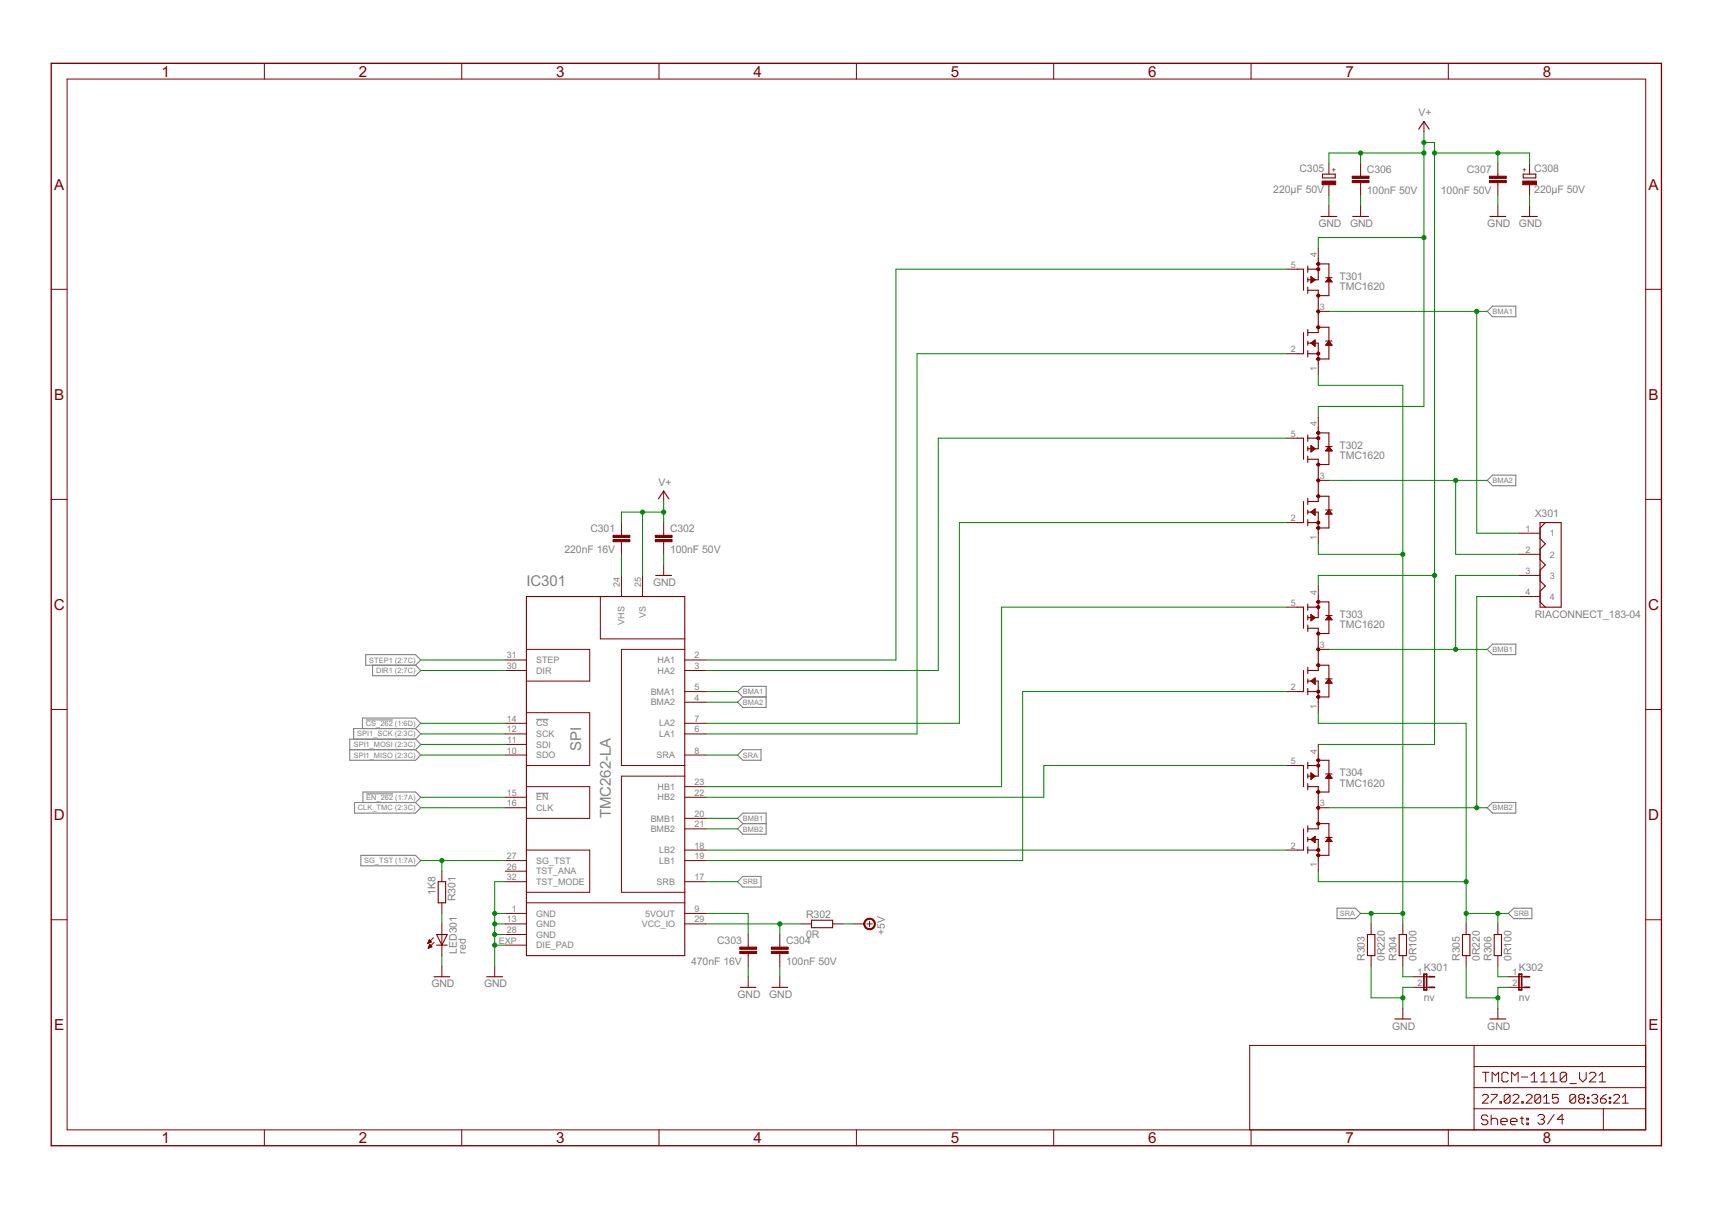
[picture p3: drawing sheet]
<svg xmlns="http://www.w3.org/2000/svg" width="297mm" height="210mm" viewBox="0 0 297 210" stroke-linecap="round" stroke-linejoin="round" font-family="sans-serif">
<path d="M63.5 124.9h4.7M63.5 137.7h4.7M93 124.8h2.2M93 137.6h2.2" fill="none" stroke="#808080" stroke-width=".17"/>
<g fill="none" stroke="#808080" stroke-width=".19">
<path d="M258 54l1-.9h4v1.8h-4zM258 83.3l1-.9h4v1.9h-4zM63.5 113.6h8.6l.9 .9-.9 .9h-8.6zM64.6 115.4v1.8h7.5l.9-.9-.9-.9M128 120l.9-.9h4v3.6h-4l-.9-.9 .9-.9zM258 112.6l1-.9h4v1.9h-4zM60.7 130h11.4M61.5 139.2h10.6l.9 .9-.9 1h-10.6zM62.9 126.4v-1.8h9.2l.9 .9-.9 .9M63 139.2v-1.8h9.1l.9 .9-.9 .9M72.1 128.2h-11.4v3.7h11.4l.9-.9-.9-1M72.1 126.4h-10.7v1.8"/>
<path d="M72.1 126.4l.9 .9-.9 .9M72.1 128.2l.9 .9-.9 .9M128.9 120.9h4M128.9 130h3.1v1.9h-3.1l-.9-.9zM62.6 148.4h9.5l.9 .9-.9 .9h-9.5zM128 142l.9-.9h4v3.6h-4l-.9-.9 .9-.9zM128 153l.9-1h3.1v1.9h-3.1zM128.9 142.9h4M232 157.5h3.1l1 1-1 .9h-3.1zM258 140.1l1-.9h4v1.9h-4zM261.7 158.5l.9-1h3.2v1.9h-3.2z"/>
</g>
<g fill="none" stroke="#800000" stroke-width=".17">
<path d="M11.6 13.7h273.9v182.3h-273.9zM45.9 11v2.7M80.1 11v2.7M114.3 11v2.7M148.6 11v2.7M182.8 11v2.7M217.1 11v2.7M251.3 11v2.7M230.6 28.4v1.8M230.6 32v1.9M230.6 35.7v1.8M236.1 28.4v2.2"/>
<path d="M236.1 31.7v2.2M236.1 35.7v1.8M247.1 21.1v1.8M259.9 28.4v2.2M259.9 31.7v2.2M259.9 35.7v1.8M265.4 28.4v1.8M265.4 32v1.9M265.4 35.7v1.8M8.9 50.2h2.7M223.2 46.7h1.9M228.7 54h1.9"/>
<path d="M228.7 43v1.9M285.5 50.2h2.8M223.2 61.4h1.9M223.2 76h1.9M228.7 63.2v1.8M228.7 72.3v1.9M8.9 86.6h2.7M107.8 90.7v2.2M107.8 94v2.2M107.8 99.8v3.7M111.5 99.8v3.7M115.1 85.2v1.8"/>
<path d="M115.1 90.7v2.2M115.1 94v2.2M115.1 98v1.8M223.2 90.7h1.9M228.7 92.5v1.8M228.7 83.3h1.9M263.5 92.5h3.7M263.5 96.2h3.7M263.5 99.8h3.7M285.5 86.6h2.8M87.7 116.3h3.6M87.7 114.5h3.6"/>
<path d="M91.3 112.6h11v5.6h-11M104.2 103.5v7.3h14.6M118.8 112.6h-11v20.2h11M118.8 120h3.7M118.8 116.3h3.7M118.8 114.5h3.7M223.2 120h1.9M223.2 105.3h1.9M228.7 101.7v1.8M228.7 112.6h1.9M263.5 103.5h3.7M8.9 123.1h2.7"/>
<path d="M87.7 131h3.6M87.7 129.1h3.6M87.7 127.3h3.6M87.7 125.5h3.6M87.7 138.3h3.6M91.3 123.6h11v9.2h-11M91.3 136.5h11v5.5h-11M118.8 134.6h-11v20.2h11M118.8 136.5h3.7M118.8 131h3.7M118.8 127.3h3.7M118.8 125.5h3.7"/>
<path d="M118.8 138.3h3.7M118.8 121.8h3.7M223.2 132.8h1.9M228.7 121.8v1.8M228.7 129.1v1.9M285.5 123.1h2.8M8.9 159.6h2.7M76.7 151.1v1.9M76.7 156.6v1.9M87.7 140.1h3.6M87.7 158.5h3.6M87.7 153h3.6"/>
<path d="M87.7 151.1h3.6M87.7 149.3h3.6M91.3 147.5h11v7.3h-11M91.3 156.6h27.5M118.8 147.5h3.7M118.8 142h3.7M118.8 158.5h3.7M118.8 153h3.7M118.8 149.3h3.7M118.8 143.8h3.7M150.9 159.8v.9M223.2 147.5h1.9"/>
<path d="M228.7 149.3v1.8M228.7 140.1h1.9M285.5 159.6h2.8M74.2 163.7h.1M74.3 163.6h.1M74.3 163.5h.3M74.3 163.4h.5M74.3 164.4h.1M74.3 163.3h.5M74.4 164.4h.2M74.4 163.3h.3M74.4 164.3h.4"/>
<path d="M74.4 163.2h.2M74.4 164.2h.5M74.4 163.1h.1M74.4 164.1h.4M74.5 163l.3 .4-.6 .3zM74.5 164h.3M74.5 164h.2M74.5 163.9h.1M74.9 164.2l-.3-.3-.3 .6M74.9 164.2l-.6 .3M75.2 162.7l-1 1M75.3 163.5l-1 1"/>
<path d="M76.7 160.3v5.5M76.7 167.6v1.8M85.8 167.6v1.8M87.7 160.3h3.6M87.7 162.1h3.6M87.7 164h3.6M118.8 160.3h3.7M129.8 162.1v2.2M129.8 165.4v2.2M129.8 169.4v1.9M135.3 162.1v2.2M135.3 165.4v2.2"/>
<path d="M135.3 169.4v1.9M139 160.3h1.8M144.5 160.3h1.8M148.1 160.3h1.9M150.4 160.3h.9M237.9 160.3v1.8M237.9 165.8v1.8M243.4 160.3v1.8M243.4 165.8v1.8M243.4 174.9v1.9M245.2 169.4h2.8M245.2 171.3h2.8"/>
<path d="M254.4 160.3v1.8M254.4 165.8v1.8M259.9 160.3v1.8M259.9 165.8v1.8M259.9 174.9v1.9M261.7 169.4h2.8M261.7 171.3h2.8M45.9 196v2.8M80.1 196v2.8M114.3 196v2.8M148.6 196v2.8M182.8 196v2.8"/>
<path d="M217.1 196v2.8M251.3 196v2.8M255.8 192.3h29.7M255.8 181.4v14.6M255.8 188.7h29.7M255.8 185h29.7M257.2 190.1l.3-.3h.5l.2 .3v.3l-1 1h1M257.2 186h1.1M257.8 186v1.7M258.1 193.7l-.2-.3h-.6l-.3 .3v.3l.3 .3h.6l.2 .2v.3l-.2 .3h-.6l-.3-.3M258.7 189.8h1v.3l-1 1v.3M258.7 193.4v1.7"/>
<path d="M258.7 194.3l.3-.3h.5l.3 .3v.8M258.9 187.7v-1.7l.6 .6 .5-.6v1.7M260.2 191.1h.3v.3h-.3zM260.4 194.5h1.1v-.2l-.3-.3h-.5l-.3 .3v.5l.3 .3h.5M261.7 186.3l-.3-.3h-.5l-.3 .3v1.1l.3 .3h.5l.3-.3M262 190.1v1l-.3 .3h-.5l-.2-.3M262 190.1l-.3-.3h-.5l-.2 .3v1M262 190.1l-1 1M262.1 194.5h1.1v-.2l-.3-.3h-.5l-.3 .3v.5l.3 .3h.5M262.3 187.7v-1.7l.5 .6 .6-.6v1.7M262.5 190.1l.3-.3h.5l.2 .3v.3l-1 1h1M263.8 194h.5"/>
<path d="M263.9 186.8h1.2M264 191.1h.3v.3h-.3zM264.1 193.7v1.1l.2 .3M264.8 190.1l.2-.3h.6l.2 .3v.3l-1 1h1M264.9 194h.3v.3h-.3zM264.9 194.8h.3v.3h-.3zM265.6 187.7h1.2M265.6 186.6l.6-.6v1.7M266.8 193.6l.3-.3h.6l.2 .3v.3l-.2 .3M267.3 190.1v1l-.2 .3h-.5l-.3-.3M267.3 190.1l-.2-.3h-.5l-.3 .3v1M267.3 190.1l-1 1"/>
<path d="M267.3 187.7h1.2M267.3 186.6l.6-.6v1.7M267.4 194.2h.3M267.7 194.2l.2 .3v.2l-.2 .3h-.6l-.3-.3M267.8 191.4h1M267.8 190.4l.5-.6v1.6M269 187.7h1.2M269 186.6l.6-.6v1.7M269.6 193.3l-1.1 1.7M270.4 189.8h-1.1v.8l.6-.2h.2l.3 .2v.5l-.3 .3h-.5l-.3-.3M271.3 194.2h-1.1l.8-.9v1.7M271.8 186.3l-.3-.3h-.5l-.3 .3v1.1"/>
<path d="M271.8 186.3v1.1l-.3 .3h-.5l-.3-.3M271.8 186.3l-1.1 1.1M272.4 188h1.1M273.4 190.1l-.3-.3h-.5l-.2 .3v1M273.4 190.1v1l-.3 .3h-.5l-.2-.3M273.4 190.1l-1 1M274.1 186v1.1l.5 .6 .6-.6v-1.1M274.2 190.6l-.3 .3v.2l.3 .3h.5l.2-.3v-.2l-.2-.3M274.2 190.6l-.3-.2v-.3l.3-.3h.5l.2 .3v.3l-.2 .2M274.2 190.6h.5M275.4 191.1h.3v.3h-.3zM275.4 190.4h.3v.2h-.3z"/>
<path d="M275.8 186.3l.2-.3h.6l.3 .3v.3l-1.1 1.1h1.1M276.2 190.1l.2-.3h.5l.3 .3v.3l-.3 .2M276.7 190.6h.2M276.9 190.6l.3 .3v.2l-.3 .3h-.5l-.2-.3M277.5 187.7h1.1M277.5 186.6l.5-.6v1.7M277.7 190.6h.7l.3 .3v.2l-.3 .3h-.5l-.2-.3zM278.2 192.3v3.7M278.7 189.8l-.5 .3-.5 .5M279.2 191.1h.3v.3h-.3zM279.2 190.4h.3v.2h-.3zM280 190.1l.2-.3h.5l.3 .3v.3l-1 1h1"/>
<path d="M281.5 191.4h1M281.5 190.4l.5-.6v1.6M285.5 181.4h-68.7v14.6"/>
</g>
<path d="M8.9 11h279.4v187.8h-279.4z" fill="none" stroke="#800000" stroke-width=".23"/>
<g fill="#800000" stroke="#800000" stroke-width=".17">
<path d="M228.5 46.5l.3-.1 .2 .1v.4l-.4 .1-.1-.3h.3h-.3z" fill-rule="evenodd"/>
<path d="M228.5 45.6h.5v.4h-.5v-.2h.3h-.3z" fill-rule="evenodd"/>
<path d="M228.5 51.1l.3-.1 .2 .1v.3l-.4 .1-.1-.2h.3h-.3z" fill-rule="evenodd"/>
<path d="M228.5 61.2l.1-.1 .4 .1v.3l-.4 .1-.1-.2h.3h-.3z" fill-rule="evenodd"/>
<path d="M228.5 62.1h.5v.3h-.5v-.1h.3h-.3z" fill-rule="evenodd"/>
<path d="M228.5 56.6l.1-.1 .4 .1v.3l-.4 .1-.1-.2h.3h-.3z" fill-rule="evenodd"/>
<path d="M228.5 53.9l.3-.1 .2 .1v.3l-.4 .1-.1-.3h.3v.1l-.3-.1z" fill-rule="evenodd"/>
<path d="M228.5 75.8h.5v.4h-.5v-.2h.3h-.3z" fill-rule="evenodd"/>
<path d="M228.5 74.9l.3-.1 .2 .1v.3l-.4 .2-.1-.3h.3h-.3z" fill-rule="evenodd"/>
<path d="M228.5 80.4l.1-.1 .4 .1v.4l-.4 .1-.1-.3h.3v.1l-.3-.1z" fill-rule="evenodd"/>
<path d="M228.5 90.5l.1-.1 .4 .1v.3l-.4 .1-.1-.2h.3v.1l-.3-.1z" fill-rule="evenodd"/>
<path d="M228.5 91.4l.1-.1 .4 .1v.3l-.4 .1-.1-.2h.3h-.3z" fill-rule="evenodd"/>
<path d="M228.5 85.9h.5v.4h-.5v-.2h.3h-.3z" fill-rule="evenodd"/>
<path d="M228.5 83.2l.3-.1 .2 .1v.3l-.4 .1-.1-.3h.3h-.3z" fill-rule="evenodd"/>
<path d="M228.5 105.2h.5v.3h-.5v-.2h.3h-.3z" fill-rule="evenodd"/>
<path d="M228.5 104.2l.1-.1 .4 .1v.4l-.4 .1-.1-.3h.3h-.3z" fill-rule="evenodd"/>
<path d="M228.5 109.7l.1-.1 .4 .1v.4l-.4 .1-.1-.3h.3h-.3z" fill-rule="evenodd"/>
<path d="M228.5 119.8l.1-.1 .4 .1v.3l-.4 .1-.1-.2h.3h-.3z" fill-rule="evenodd"/>
<path d="M228.5 120.7l.3-.1 .2 .1v.4l-.4 .1-.1-.3 .2-.1 .1 .1h-.3z" fill-rule="evenodd"/>
<path d="M228.5 115.2h.5v.4h-.5v-.2h.3h-.3z" fill-rule="evenodd"/>
<path d="M228.5 112.5h.5v.3h-.5v-.2h.3h-.3z" fill-rule="evenodd"/>
<path d="M228.5 132.7l.1-.2 .4 .2v.3l-.4 .1-.1-.3h.3h-.3z" fill-rule="evenodd"/>
<path d="M228.5 131.7h.5v.4h-.5v-.2h.3h-.3z" fill-rule="evenodd"/>
<path d="M228.5 137.2l.1-.1 .4 .1v.3l-.4 .1-.1-.2 .2-.1 .1 .1h-.3z" fill-rule="evenodd"/>
<path d="M228.5 147.3l.3-.1 .2 .1v.3l-.4 .1-.1-.2 .2-.1 .1 .1h-.3z" fill-rule="evenodd"/>
<path d="M228.5 148.2h.5v.3l-.4 .1-.1-.2h.3h-.3z" fill-rule="evenodd"/>
<path d="M228.5 142.7l.3-.1 .2 .1v.3l-.4 .2-.1-.3h.3h-.3z" fill-rule="evenodd"/>
<path d="M228.5 140l.3-.1 .2 .1v.3l-.4 .1-.1-.3h.3h-.3z" fill-rule="evenodd"/>
<path d="M150.2 159.5a1.01 1.01 0 0 1 1.6 .3 1.01 1.01 0 0 1-.7 1.5 1.01 1.01 0 0 1-1.2-1h.2a.82 .82 0 0 1 1.1-.8 .82 .82 0 0 1 .2 1.4 .82 .82 0 0 1-1.3-.4v-.2h-.2v-.3z" fill-rule="evenodd"/>
</g>
<g fill="none" stroke="#800000" stroke-width=".19">
<path d="M229.2 37.5h2.7M229.5 30.2h2.2v.7h-2.2zM234.7 37.5h2.7M246.1 22.4l1-1.3 .9 1.3M258.5 37.5h2.8M264 37.5h2.7M264.3 30.2h2.2v.7h-2.2zM225.1 46.7h1.1v3.7M226.2 57.7v3.7h-1.1M226.9 50.4h1.8v7.3h-1.8M226.9 46.1v1.1M226.9 48.2v.7"/>
<path d="M226.9 49.8v1.1M226.9 57.1v1.2M226.9 59.2v.7M226.9 46.7h1.8M226.9 59.5h1.8v3.7M227.5 48l.7 .5-.7 .6zM227.5 49h.1M227.5 48.8h.3M227.5 48.7h.5M227.5 48.5h.7M227.5 48.4h.5M227.5 48.2h.3"/>
<path d="M227.5 48.1h.1M227.5 59.5l.7-.5v1.1zM227.5 59.6h.7M227.6 59.4h.6M227.7 59.7h.5M227.8 59.3h.4M227.9 59.9h.3M228 59.1h.2M228.7 44.9v3.6h-1.8M228.7 45.8h1.9v5.5h-1.9M228.7 56.8h1.9v5.5h-1.9M230 48.2h1.1"/>
<path d="M230 59.2h1.1M230.1 48.8h1M230.1 59.7h.9M230.2 48.7h.7M230.3 59.6h.6M230.3 48.5h.5M230.4 59.4h.4M230.4 48.4h.3M230.5 59.3h.2M230.5 48.2h.1M230.6 59.2l.5 .7h-1.1zM230.6 48.2l.5 .7h-1.1z"/>
<path d="M225.1 76h1.1v3.7M226.9 60.8v1.1M226.9 75.5v1.1M226.9 77.5v.7M226.9 79.1v1.1M226.9 79.7h1.8v7.3h-1.8M226.9 61.4h1.8M226.9 76h1.8M227.5 77.3l.7 .6-.7 .5zM227.5 77.4h.1M227.5 78.4h.1M227.5 78.2h.2"/>
<path d="M227.5 78h.4M227.5 77.9h.6M227.5 77.7h.5M227.5 77.6h.4M228.1 60h.1M228.7 74.2v3.7h-1.8M228.7 75.1h1.9v5.5h-1.9M230 77.5h1.1M230.1 78h.9M230.3 77.9h.6M230.4 77.7h.4M230.5 77.6h.2"/>
<path d="M230.6 77.5l.5 .7h-1.1zM113.8 99.8h2.7M114.2 86.6l.9-1.4 1 1.4M226.2 87v3.7h-1.1M226.9 86.4v1.1M226.9 88.5v.7M226.9 90.1v1.1M226.9 88.8h1.8v3.7M226.9 90.7h1.8M227.5 88.8l.7-.5v1.1zM227.5 88.8h.7M227.6 89h.6"/>
<path d="M227.7 88.6h.5M227.8 89.1h.4M227.9 88.5h.3M228 89.3h.2M228.1 88.3h.1M228.7 86.1h1.9v5.5h-1.9M230 88.5h1.1M230.1 89.1h1M230.2 89h.7M230.3 88.8h.5M230.4 88.6h.3M230.6 88.5l.5 .7h-1.1z"/>
<path d="M267.2 90.7h3.7v14.6h-3.7zM267.2 93.4l.9 .9-.9 .9M267.2 97.1l.9 .9-.9 .9M268.1 90.7l-.9 .9M91.3 103.5h27.5v62.3h-27.5zM225.1 105.3h1.1v3.7M226.2 116.3v3.7h-1.1M226.9 104.8v1.1M226.9 106.8v.7M226.9 108.4v1.1M226.9 115.8v1.1M226.9 117.8v.7"/>
<path d="M226.9 119.4v1.1M226.9 109h1.8v7.3h-1.8M226.9 118.2h1.8v3.6M226.9 105.3h1.8M226.9 120h1.8M227.5 106.6l.7 .5-.7 .6zM227.5 118.2l.7-.6v1.1zM227.5 107.6h.1M227.5 107.4h.3M227.5 107.3h.5M227.5 107h.4M227.5 106.8h.3"/>
<path d="M227.5 106.7h.1M227.6 118h.6M227.7 118.3h.5M227.8 117.9h.4M227.9 118.5h.3M228 117.7h.2M228.1 118.6h.1M228.7 103.5v3.6h-1.8M228.7 104.4h1.9v5.5h-1.9M228.7 115.4h1.9v5.5h-1.9M230 106.8h1.1M230 117.8h1.1"/>
<path d="M230.1 107.4h1M230.1 118.3h.9M230.2 107.3h.7M230.3 118.2h.6M230.3 107.1h.5M230.4 118h.4M230.4 107h.3M230.5 117.9h.2M230.5 106.8h.1M230.6 117.8l.5 .7h-1.1zM230.6 106.8l.5 .7h-1.1zM267.2 100.8l.9 .9-.9 .9"/>
<path d="M267.2 104.4l.9 .9M225.1 132.8h1.1v3.7M226.9 132.2v1.1M226.9 134.3v.7M226.9 135.9v1.1M226.9 136.5h1.8v7.3h-1.8M226.9 132.8h1.8M227.5 134.1l.7 .5-.7 .6zM227.5 134.2h.1M227.5 135.1h.1M227.5 135h.2M227.5 134.9h.4"/>
<path d="M227.5 134.7h.6M227.5 134.5h.5M227.5 134.4h.4M227.5 134.1h.1M228.7 131v3.6h-1.8M228.7 131.9h1.9v5.5h-1.9M230 134.3h1.1M230.1 134.9h.9M230.3 134.7h.6M230.4 134.5h.4M230.5 134.4h.2M230.6 134.3l.5 .7h-1.1z"/>
<path d="M76 153h1.3v3.6h-1.3zM140.8 159.6h3.7v1.3h-3.7zM226.2 143.8v3.7h-1.1M226.9 143.3v1M226.9 145.3v.7M226.9 146.9v1.1M226.9 145.6h1.8v3.7M226.9 147.5h1.8M227.5 145.6l.7-.5v1.1zM227.6 145.8h.6M227.7 145.4h.5M227.8 145.9h.4"/>
<path d="M227.9 145.3h.3M228 146h.2M228.1 145.1h.1M228.7 142.9h1.9v5.5h-1.9M230 145.3h1.1M230.1 145.9h1M230.2 145.8h.7M230.3 145.6h.5M230.4 145.4h.3M230.5 145.3h.1M230.6 145.3l.5 .7h-1.1zM75.3 169.4h2.7"/>
<path d="M75.8 162.1h1.8l-.9 1.9zM75.8 164h1.8M84.5 169.4h2.7M128.4 171.3h2.8M133.9 171.3h2.8M237.3 162.1h1.2v3.7h-1.2zM242 176.8h2.8M242.8 162.1h1.2v3.7h-1.2zM253.7 162.1h1.3v3.7h-1.3zM258.5 176.8h2.8M259.2 162.1h1.3v3.7h-1.3z"/>
</g>
<g fill="#800000" stroke="#800000" stroke-width=".17">
<path d="M234.6 31.3h2.9v.4h-2.9z"/>
<path d="M234.6 30.6h2.9v.3h-2.9z"/>
<path d="M258.4 31.3h2.9v.4h-2.9z"/>
<path d="M258.4 30.6h2.9v.3h-2.9z"/>
<path d="M229.4 31.4h2.4v.6h-2.4z"/>
<path d="M264.2 31.4h2.4v.6h-2.4z"/>
<path d="M133.8 165h3v.4h-3z"/>
<path d="M133.8 164.3h3v.4h-3z"/>
<path d="M128.4 165h2.9v.4h-2.9z"/>
<path d="M128.4 164.3h2.9v.4h-2.9z"/>
<path d="M106.4 93.6h2.9v.4h-2.9z"/>
<path d="M106.4 92.9h2.9v.3h-2.9z"/>
<path d="M113.7 93.6h2.9v.4h-2.9z"/>
<path d="M113.7 92.9h2.9v.3h-2.9z"/>
</g>
<path d="M247.1 169h.4v2.7h-.4zM248 169.4h.9M248 171.3h.9M263.5 169h.5v2.7h-.5zM264.5 169.4h.9M264.5 171.3h.9" fill="none" stroke="#800000" stroke-width=".3"/>
<g fill="none" stroke="#008000" stroke-width=".17">
<path d="M230.6 33.9v1.8M236.1 26.5v1.9M236.1 33.9v1.8M247.1 22.9v47.6h-18.4v1.8M247.1 26.5h-16.5v1.9M247.1 24.7h1.8v104.4h-20.2M248.9 26.5h16.5v1.9M259.9 26.5v1.9M259.9 33.9v1.8M265.4 33.9v1.8M223.2 46.7h-67.8v67.8h-32.9M230.6 54h27.4"/>
<path d="M247.1 41.2h-18.4v1.8M256.2 54v38.5h7.3M223.2 76h-60.4v40.3h-40.3M223.2 61.4h-64.1v65.9h-36.6M228.7 65v1.8h14.7v93.5M107.8 96.2v3.6M111.5 88.8v11M115.1 87v3.7M115.1 96.2v1.8M115.1 88.8h-7.3v1.9M223.2 90.7h-56.7v34.8h-44M228.7 94.3v1.9h14.7"/>
<path d="M230.6 83.3h27.4M248.9 99.8h-20.2v1.9M252.6 83.3v12.9h10.9M263.5 99.8h-10.9v12.8M73 114.5h14.7M73 116.3h14.7M122.5 120h5.5M223.2 120h-45.8v29.3h-54.9M223.2 105.3h-49.4v31.2h-51.3M230.6 112.6h27.4M263.5 103.5h-7.3v36.6M73 131h14.7"/>
<path d="M73 125.5h14.7M73 129.1h14.7M73 127.3h14.7M73 138.3h14.7M122.5 121.8h5.5M122.5 131h5.5M223.2 132.8h-42.1v5.5h-58.6M228.7 123.6v1.9h25.7v34.8M73 140.1h14.7M73 149.3h14.7M76.7 149.3v1.8M76.7 158.5v1.8"/>
<path d="M85.8 158.5h1.9M87.7 153h-1.9v14.6M122.5 142h5.5M122.5 143.8h5.5M122.5 158.5h7.3v3.6M122.5 153h5.5M122.5 147.5h100.7M228.7 151.1v1.9h25.7M230.6 140.1h27.4M236.1 158.5h7.3M237.9 158.5v1.8M254.4 158.5h7.3"/>
<path d="M259.9 158.5v1.8M76.7 165.8v1.8M85.8 160.3h1.9M85.8 162.1h1.9M85.8 164h1.9M122.5 160.3h16.5M129.8 167.6v1.8M135.3 160.3v1.8M135.3 167.6v1.8M146.3 160.3h1.8M237.9 167.6v5.5h5.5M243.4 167.6v1.8h1.8"/>
<path d="M245.2 171.3h-1.8v3.6M254.4 167.6v5.5h5.5M259.9 167.6v1.8h1.8M261.7 171.3h-1.8v3.6"/>
</g>
<g fill="#008000" stroke="#008000" stroke-width=".17">
<circle cx="252.6" cy="83.3" r=".36"/>
<circle cx="252.6" cy="112.6" r=".36"/>
<circle cx="256.2" cy="140.1" r=".36"/>
<circle cx="256.2" cy="54" r=".36"/>
<circle cx="243.4" cy="158.5" r=".36"/>
<circle cx="243.4" cy="96.2" r=".36"/>
<circle cx="237.9" cy="158.5" r=".36"/>
<circle cx="254.4" cy="158.5" r=".36"/>
<circle cx="254.4" cy="153" r=".36"/>
<circle cx="259.9" cy="158.5" r=".36"/>
<circle cx="243.4" cy="173.1" r=".36"/>
<circle cx="259.9" cy="173.1" r=".36"/>
<circle cx="85.8" cy="160.3" r=".36"/>
<circle cx="85.8" cy="162.1" r=".36"/>
<circle cx="85.8" cy="164" r=".36"/>
<circle cx="85.8" cy="158.5" r=".36"/>
<circle cx="247.1" cy="41.2" r=".36"/>
<circle cx="236.1" cy="26.5" r=".36"/>
<circle cx="247.1" cy="26.5" r=".36"/>
<circle cx="247.1" cy="24.7" r=".36"/>
<circle cx="248.9" cy="99.8" r=".36"/>
<circle cx="259.9" cy="26.5" r=".36"/>
<circle cx="248.9" cy="26.5" r=".36"/>
<circle cx="115.1" cy="88.8" r=".36"/>
<circle cx="111.5" cy="88.8" r=".36"/>
<circle cx="135.3" cy="160.3" r=".36"/>
<circle cx="76.7" cy="149.3" r=".36"/>
</g>
<g font-size="2.9" fill="#800000">
<text x="28" y="13.3">1</text>
<text x="62.3" y="13.3">2</text>
<text x="96.5" y="13.3">3</text>
<text x="130.7" y="13.3">4</text>
<text x="165" y="13.3">5</text>
<text x="199.2" y="13.3">6</text>
<text x="233.4" y="13.3">7</text>
<text x="267.7" y="13.3">8</text>
<text x="9.4" y="32.9">A</text>
<text x="286" y="32.9">A</text>
<text x="9.4" y="69.3">B</text>
<text x="286" y="69.3">B</text>
<text x="9.3" y="105.8">C</text>
<text x="286" y="105.8">C</text>
<text x="9.3" y="142.3">D</text>
<text x="286" y="142.3">D</text>
<text x="9.4" y="178.7">E</text>
<text x="286" y="178.7">E</text>
<text x="28" y="198.3">1</text>
<text x="62.3" y="198.3">2</text>
<text x="96.5" y="198.3">3</text>
<text x="130.7" y="198.3">4</text>
<text x="165" y="198.3">5</text>
<text x="199.2" y="198.3">6</text>
<text x="233.4" y="198.3">7</text>
<text x="267.7" y="198.3">8</text>
</g>
<g font-size="2.9" fill="#808080">
<text x="91.3" y="101.7">IC301</text>
<text x="100.9" y="130.2" transform="rotate(-90 100.9 130.2)">SPI</text>
<text x="106" y="142" transform="rotate(-90 106 142)">TMC262-LA</text>
</g>
<g font-size="2" fill="#808080">
<text x="246.1" y="20.1">V+</text>
<text x="225.5" y="29.9">C305</text>
<text x="237.2" y="29.9">C306</text>
<text x="254.5" y="29.9">C307</text>
<text x="266.2" y="29.9">C308</text>
<text x="220.9" y="33.5">220µF 50V</text>
<text x="237.2" y="33.6">100nF 50V</text>
<text x="250" y="33.6">100nF 50V</text>
<text x="266.2" y="33.5">220µF 50V</text>
<text x="228.7" y="39.4">GND</text>
<text x="234.2" y="39.4">GND</text>
<text x="258" y="39.4">GND</text>
<text x="263.5" y="39.4">GND</text>
<text x="232.4" y="50.4">TMC1620</text>
<text x="232.4" y="48.5">T301</text>
<text x="232.4" y="77.8">T302</text>
<text x="232.4" y="79.7">TMC1620</text>
<text x="114.2" y="84.3">V+</text>
<text x="266.3" y="89.8">X301</text>
<text x="97.9" y="95.9">220nF 16V</text>
<text x="102.4" y="92.2">C301</text>
<text x="116.2" y="95.9">100nF 50V</text>
<text x="116.2" y="92.2">C302</text>
<text x="113.3" y="101.7">GND</text>
<text x="232.4" y="107.2">T303</text>
<text x="266.3" y="107.2">RIACONNECT_183-04</text>
<text x="232.4" y="109">TMC1620</text>
<text x="232.4" y="136.5">TMC1620</text>
<text x="232.4" y="134.6">T304</text>
<text x="75.6" y="155.2" transform="rotate(-90 75.6 155.2)">1K8</text>
<text x="79" y="156.3" transform="rotate(-90 79 156.3)">R301</text>
<text x="139.9" y="159.2">R302</text>
<text x="79.2" y="165.4" transform="rotate(-90 79.2 165.4)">LED301</text>
<text x="80.8" y="165.4" transform="rotate(-90 80.8 165.4)">red</text>
<text x="119.9" y="167.3">470nF 16V</text>
<text x="124.4" y="163.7">C303</text>
<text x="136.4" y="167.3">100nF 50V</text>
<text x="136.4" y="163.7">C304</text>
<text x="139.9" y="162.7">0R</text>
<text x="153.5" y="162.2" transform="rotate(-90 153.5 162.2)">+5V</text>
<text x="236.8" y="166.7" transform="rotate(-90 236.8 166.7)">R303</text>
<text x="240.3" y="166.7" transform="rotate(-90 240.3 166.7)">0R220</text>
<text x="242.3" y="166.7" transform="rotate(-90 242.3 166.7)">R304</text>
<text x="245.8" y="166.7" transform="rotate(-90 245.8 166.7)">0R100</text>
<text x="253.3" y="166.7" transform="rotate(-90 253.3 166.7)">R305</text>
<text x="256.8" y="166.7" transform="rotate(-90 256.8 166.7)">0R220</text>
<text x="258.8" y="166.7" transform="rotate(-90 258.8 166.7)">R306</text>
<text x="262.3" y="166.7" transform="rotate(-90 262.3 166.7)">0R100</text>
<text x="74.8" y="171.3">GND</text>
<text x="84" y="171.3">GND</text>
<text x="128" y="173.1">GND</text>
<text x="133.5" y="173.1">GND</text>
<text x="247.1" y="173.6">nv</text>
<text x="247.1" y="168.5">K301</text>
<text x="263.5" y="173.6">nv</text>
<text x="263.5" y="168.5">K302</text>
<text x="241.6" y="178.6">GND</text>
<text x="258" y="178.6">GND</text>
</g>
<g font-size="1.7" fill="#808080">
<text x="223.9" y="46.4">5</text>
<text x="228.5" y="44.6" transform="rotate(-90 228.5 44.6)">4</text>
<text x="229" y="53.8">3</text>
<text x="223.9" y="61.1">2</text>
<text x="228.5" y="64.3" transform="rotate(-90 228.5 64.3)">1</text>
<text x="223.9" y="75.8">5</text>
<text x="228.5" y="73.9" transform="rotate(-90 228.5 73.9)">4</text>
<text x="229" y="83.1">3</text>
<text x="223.9" y="90.4">2</text>
<text x="228.5" y="93.6" transform="rotate(-90 228.5 93.6)">1</text>
<text x="264.7" y="92.2">1</text>
<text x="264.7" y="95.9">2</text>
<text x="268.9" y="93">1</text>
<text x="107.6" y="101.8" transform="rotate(-90 107.6 101.8)">24</text>
<text x="111.2" y="101.8" transform="rotate(-90 111.2 101.8)">25</text>
<text x="264.7" y="99.6">3</text>
<text x="268.9" y="96.7">2</text>
<text x="268.9" y="100.4">3</text>
<text x="112" y="107.3" transform="rotate(-90 112 107.3)">VS</text>
<text x="223.9" y="105.1">5</text>
<text x="228.5" y="103.2" transform="rotate(-90 228.5 103.2)">4</text>
<text x="264.7" y="103.2">4</text>
<text x="268.9" y="104">4</text>
<text x="108.4" y="108.4" transform="rotate(-90 108.4 108.4)">VHS</text>
<text x="229" y="112.4">3</text>
<text x="87.9" y="116.1">30</text>
<text x="87.9" y="114.2">31</text>
<text x="93" y="116.9">DIR</text>
<text x="93" y="115">STEP</text>
<text x="114.1" y="116.9">HA2</text>
<text x="114.1" y="115">HA1</text>
<text x="120.5" y="119.7">5</text>
<text x="120.5" y="116.1">3</text>
<text x="120.5" y="114.2">2</text>
<text x="223.9" y="119.7">2</text>
<text x="87.9" y="125.2">14</text>
<text x="112.9" y="122.4">BMA2</text>
<text x="112.9" y="120.5">BMA1</text>
<text x="120.5" y="125.2">7</text>
<text x="120.5" y="121.6">4</text>
<text x="228.5" y="122.9" transform="rotate(-90 228.5 122.9)">1</text>
<text x="87.9" y="130.7">10</text>
<text x="87.9" y="127.1">12</text>
<text x="88" y="128.9">11</text>
<text x="93" y="131.5">SDO</text>
<text x="93" y="129.7">SDI</text>
<text x="93" y="127.9">SCK</text>
<text x="93" y="126">CS</text>
<text x="113.9" y="131.5">SRA</text>
<text x="114.4" y="127.9">LA1</text>
<text x="114.4" y="126">LA2</text>
<text x="120.5" y="130.7">8</text>
<text x="120.5" y="127.1">6</text>
<text x="228.5" y="130.7" transform="rotate(-90 228.5 130.7)">4</text>
<text x="114.1" y="137">HB1</text>
<text x="120.5" y="136.2">23</text>
<text x="223.9" y="132.5">5</text>
<text x="87.9" y="138">15</text>
<text x="87.9" y="139.9">16</text>
<text x="93" y="138.8">EN</text>
<text x="93" y="140.7">CLK</text>
<text x="112.9" y="142.5">BMB1</text>
<text x="114.1" y="138.9">HB2</text>
<text x="120.5" y="143.5">21</text>
<text x="120.5" y="141.7">20</text>
<text x="120.5" y="138">22</text>
<text x="229" y="139.9">3</text>
<text x="87.9" y="149">27</text>
<text x="93" y="149.8">SG_TST</text>
<text x="112.9" y="144.3">BMB2</text>
<text x="114.4" y="149.8">LB1</text>
<text x="114.4" y="148">LB2</text>
<text x="120.5" y="149">19</text>
<text x="120.5" y="147.2">18</text>
<text x="223.9" y="147.2">2</text>
<text x="87.9" y="152.7">32</text>
<text x="87.9" y="150.9">26</text>
<text x="93" y="153.5">TST_MODE</text>
<text x="93" y="151.7">TST_ANA</text>
<text x="113.9" y="153.5">SRB</text>
<text x="120.5" y="152.7">17</text>
<text x="228.5" y="150.4" transform="rotate(-90 228.5 150.4)">1</text>
<text x="87.9" y="160">13</text>
<text x="87.9" y="161.9">28</text>
<text x="88.8" y="158.2">1</text>
<text x="93" y="159">GND</text>
<text x="93" y="160.8">GND</text>
<text x="111.3" y="160.8">VCC_IO</text>
<text x="111.9" y="159">5VOUT</text>
<text x="120.5" y="158.2">9</text>
<text x="120.5" y="160">29</text>
<text x="86.6" y="163.7">EXP</text>
<text x="93" y="162.7">GND</text>
<text x="93" y="164.5">DIE_PAD</text>
<text x="245.9" y="169.2">1</text>
<text x="245.9" y="171">2</text>
<text x="262.4" y="169.2">1</text>
<text x="262.4" y="171">2</text>
</g>
<g font-size="1.4" fill="#800000">
<text x="231.9" y="29.9" transform="rotate(-90 231.9 29.9)">+</text>
<text x="265" y="29.9" transform="rotate(-90 265 29.9)">+</text>
</g>
<g font-size="1.4" fill="#808080">
<text x="259" y="54.5">BMA1</text>
<text x="259" y="83.8">BMA2</text>
<text x="259" y="113.1">BMB1</text>
<text x="64" y="114.9">STEP1 (2:7C)</text>
<text x="65.2" y="116.8">DIR1 (2:7C)</text>
<text x="63.5" y="125.9">CS_262 (1:6D)</text>
<text x="128.9" y="122.3">BMA2</text>
<text x="128.9" y="120.4">BMA1</text>
<text x="61.4" y="129.6">SPI1_MOSI (2:3C)</text>
<text x="61.4" y="131.4">SPI1_MISO (2:3C)</text>
<text x="62" y="127.8">SPI1_SCK (2:3C)</text>
<text x="128.9" y="131.4">SRA</text>
<text x="62.1" y="140.6">CLK_TMC (2:3C)</text>
<text x="63.5" y="138.8">EN_262 (1:7A)</text>
<text x="128.9" y="142.4">BMB1</text>
<text x="259" y="140.6">BMB2</text>
<text x="63.2" y="149.7">SG_TST (1:7A)</text>
<text x="128.9" y="144.3">BMB2</text>
<text x="128.9" y="153.4">SRB</text>
<text x="232.5" y="158.9">SRA</text>
<text x="262.6" y="158.9">SRB</text>
</g>
</svg>
